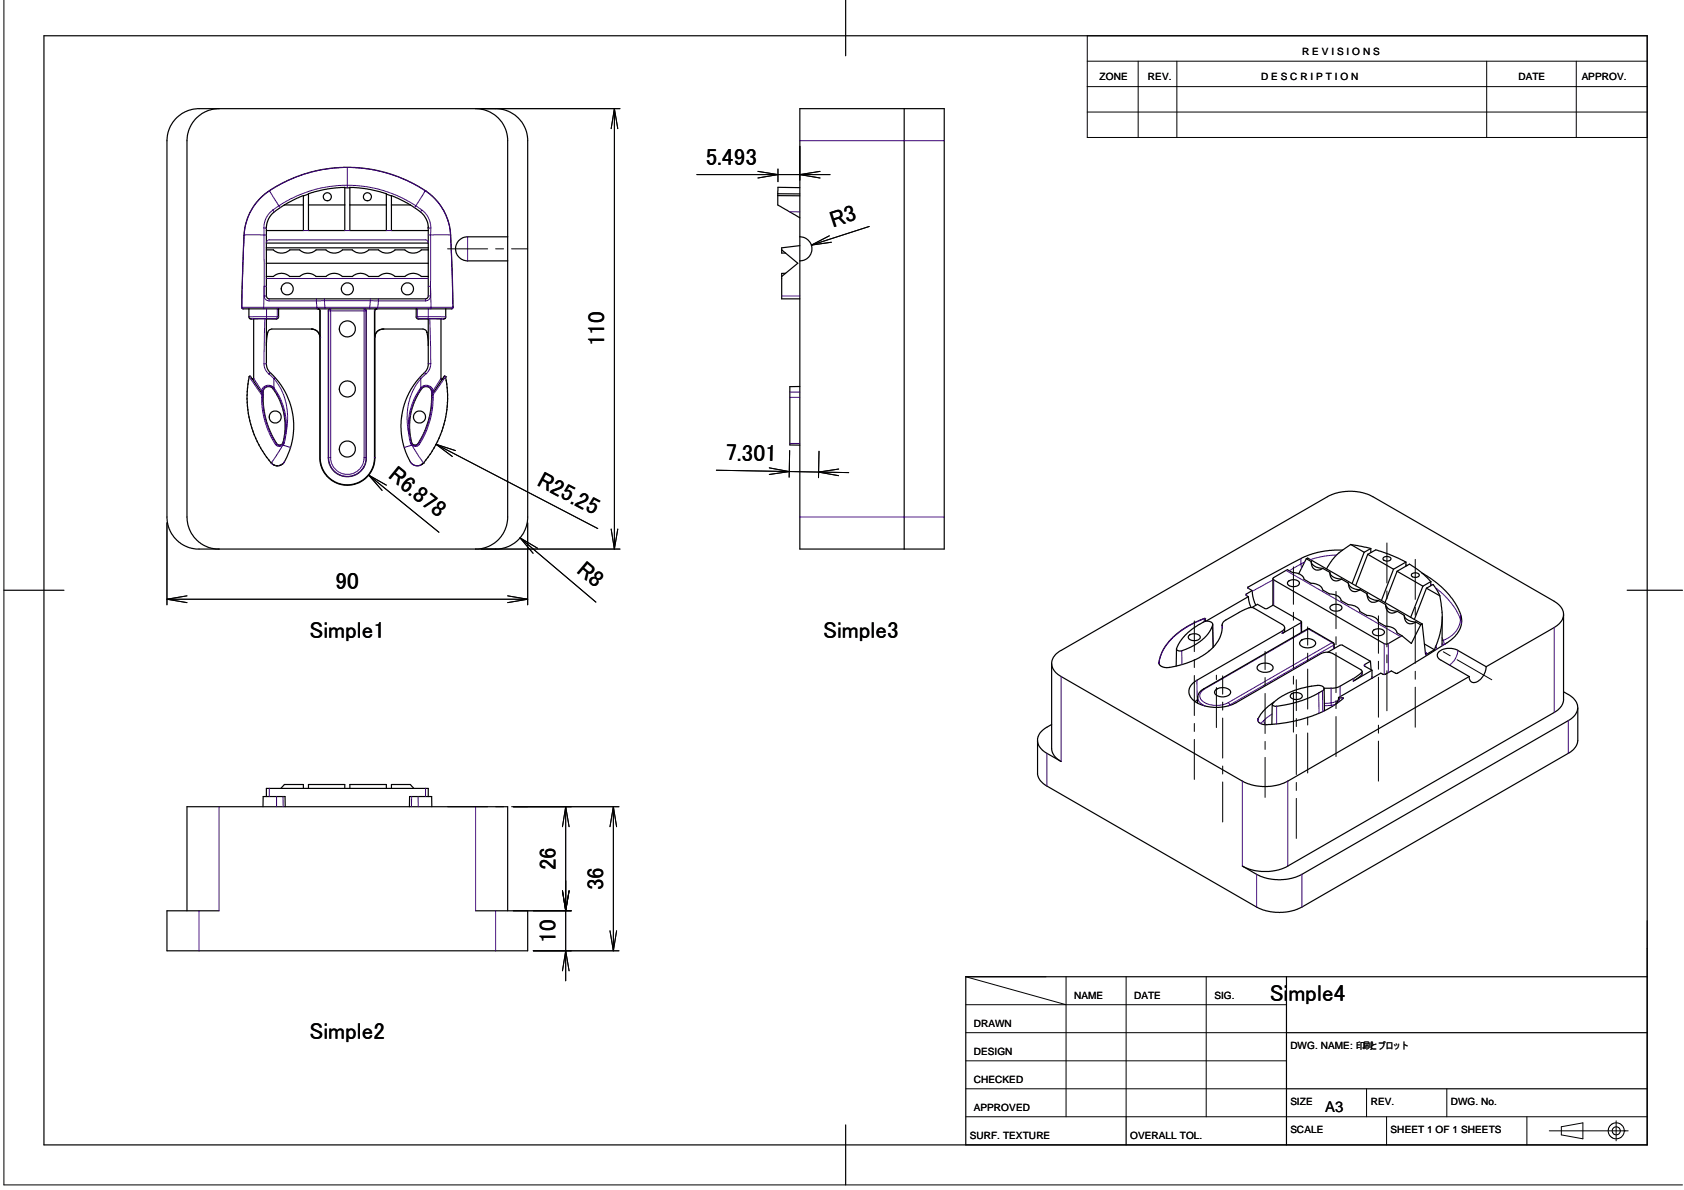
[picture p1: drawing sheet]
<svg xmlns="http://www.w3.org/2000/svg" width="420mm" height="297mm" viewBox="0 0 420 297" stroke-linecap="round" stroke-linejoin="round" font-family="sans-serif">
<g fill="none" stroke="#000" stroke-width=".25">
<path d="M1 0v295.4h418.4M271 15.3h139.6M271 8.9h139.6v25.4h-139.6zM283.7 15.3v19M293.4 15.3v19M370.6 15.3v19M392.9 15.3v19M120 27.1h34.6M152.4 32.1l.8-5 .8 5M153.2 27.1v109.8M199.4 36.5v8.4M271 21.6h139.6"/>
<path d="M271 27.9h139.6M173.7 43.5h33.2M188.9 42.7l5 .8-5 .9M193.9 42.1v3.2M204.4 42.7l-5 .8 5 .9M206.8 58.8l-4.5 2.3 5-.7M216.7 56.5l-14.4 4.6M91.9 118.5l17.5 14.2M108.7 110.8l40.3 21M113.5 112.3l-4.8-1.5 4.1 3M178.6 117.2l33 .6M191.8 116.6l5 1-5 .7"/>
<path d="M196.9 112.3l-.2 6.7M204.2 112.5l-.2 6.6M209.1 116.9l-5.1 .8 5 .9M41.6 130.3v20.5M96.3 121l-4.4-2.5 3.4 3.8M120 136.9h34.6M129.6 134.1l19 16M131.5 130.3v20.5M134 136.7l-4.4-2.6 3.3 3.8M152.4 131.9l.8 5 .8-5M41.6 149.4h89.9M46.6 148.6l-5 .8 5 .8"/>
<path d="M126.6 148.6l4.9 .8-4.9 .8M128 201.1h26.3M140.2 206.1l.8-5 .9 5M141 201.1v43.4M152.1 206.1l.8-5 .8 5M152.9 201.1v36M128 227.1h14.4M132.9 237.1h21.4M140.2 222.1l.8 5 .9-5M152.1 232.1l.8 5 .8-5M410.6 229.5v7M140.2 242l.8-4.9 .9 4.9"/>
<path d="M240.8 250.5h79.9M240.8 257.5h79.9M260.8 243.5h-20l25 7M265.8 243.5v34.9M280.7 243.5v34.9M300.7 243.5v34.9M240.8 278.4h169.8M240.8 264.5h79.9M240.8 271.5h79.9M340.7 271.5v6.9M345.7 278.4v7M360.7 271.5v6.9"/>
<path d="M380.6 278.4v7M402.9 279.4v5M386.2 281.9h19.7M389.2 280.9l5.4-1v4l-5.4-1zM404.9 281.9h.1"/>
<circle cx="402.9" cy="281.9" r=".99"/>
<circle cx="402.9" cy="281.9" r="2"/>
</g>
<g fill="none" stroke="#000" stroke-width=".3">
<path d="M11 8.9h399.6v276.5h-399.6zM210.8 0v13.9M43.7 29.7l1.5-1.3 1-.5 1.7-.6 1.3-.2h74.8l1.8 .3 1.4 .6 1.3 .7 1.5 1.6 1 1.9 .5 2.3v95l-.2 1.5-.8 1.9-1.7 2.1-1.9 1.2-2.6 .7h-75.4l-1.6-.3-1.5-.6-1.3-.9-1.2-1.3-1.1-1.9-.6-2.6v-94.5l.3-1.8 .4-1.1zM54.6 27.1l-1.2 .1-1.6 .4-1.5 .7-1.1 .9-1.1 1.2-.7 1.3-.6 1.7-.2 1.4 .1 94.9 .3 1.5 .7 1.7 1.8 2.2 2.3 1.3 1.2 .4 1.6 .1M118.6 27.1l2.2 .3 1 .4 1.5 .9 1.7 1.6 1.3 2.5 .3 1.7v24.5M225.4 27.1v109.8M66.4 56.9v16.9a.72 .72 0 0 0 .7 .7h39l.4-.1 .3-.4v-17.1M66.4 56.6v.3M70.9 51.1l-3.3 2.4-1 1.9-.2 1.5M70.9 51.1l4.7-2.3v8.7h-9.2M70.9 51.1h4.7M76.9 48.3l4.1-1.1 4.9-.5v10.8h-9z"/>
<path d="M76.9 51.1h9M76.9 48.4l-1.3 .5M85.9 46.8h1.3M87.2 46.7l4.9 .5 4.2 1.1v9.2h-9.1zM87.2 51.1h9.1M96.3 48.4l1.3 .5M97.6 51.1h4.7M102.3 51.1l2.6 1.8 .8 .8 .9 1.7 .2 1.5M102.3 51.1l-4.7-2.3v8.7h9.2M106.8 56.6v.3M126.6 59h-10.2a3 3 0 0 0-2.8 3.1 3 3 0 0 0 3 2.9h10M126.6 59v6"/>
<path d="M193.9 48.8v1.3a1.26 1.26 0 0 0 1.1 1.6l4.4 2.6M193.9 48.8h5.5M193.9 48.3h5.5M193.9 48.3v.5M199.4 59v-31.9h36v109.8h-36v-71.9M199.4 59v6M199.4 59h.2a3 3 0 0 1 2.8 3.2 3 3 0 0 1-3 2.8M199.4 46.8l-5.5-.1v1.6M62.1 77h49M62.1 77v2.3l.4 .2h.7M62.1 77h-1.6l-.3-.3 .6-18.2 .3-2.2 .6-1.9 1.7-3.3 2.1-2.3 1.6-1.3 3-1.7 3.2-1.5 2.2-.8 3.3-.9 3.5-.6 3.4-.3 3.5 .1 3.4 .4 3.4 .8 3.1 1 3.4 1.5 3.4 1.9 1.8 1.4 2.1 2.3 .9 1.4 .8 2 .5 1.8 .3 2.1 .6 18.3-.3 .3h-1.5M63.2 79.5h3.2l.1 11.6a5.3 5.3 0 0 0 2.1 3.1l2 2.6 1.6 3.5 .9 3.6 .1 3.2-.6 4-1.8 4.2-.6 .6-.8 .2-1.2-.2-.6-.5"/>
<path d="M63.2 79.5v14.9l-.3 .1M66.4 68.9h1.7l.5-.3a3.1 3.1 0 0 1 3.6 .3h2.5l.4-.3a3.1 3.1 0 0 1 3.7 .3h2.5l.4-.3a3.1 3.1 0 0 1 3.7 .3h2.5l.3-.3a3.1 3.1 0 0 1 3.7 .3h2.5l.4-.3a3 3 0 0 1 3.7 .3h2.5l.4-.3a3 3 0 0 1 3.6 .3h1.8M66.4 62.3h1.7l.8 .5a3.1 3.1 0 0 0 3.3-.5h2.5l.8 .5a3.1 3.1 0 0 0 3.3-.5h2.5l.7 .5a3.1 3.1 0 0 0 3.4-.5l2.5 .1a3 3 0 0 0 4-.1l2.6 .1a3 3 0 0 0 4-.1h2.4l.6 .4a2.91 2.91 0 0 0 3.5-.4h1.8M66.4 60.6h40.4M66.4 61.8h40.4M66.4 65.6h40.4M69.5 77v2l-.3 .4-2.8 .1M79.2 77l.5 .4 .1 37.6 .5 2 1.1 1.7 1.5 1.2 2.2 .9 1.4 .2 1.4-.1 1.7-.6 .8-.5 1.9-1.8 .6-1.2 .4-1.2 .2-1.2v-30.3a2.02 2.02 0 0 1 2-2.1M79.3 77l.5 .4 .1 37.6 .5 1.9 1.4 2.1 2.2 1.4 2 .5 2.2-.2 2.2-1 1.3-1.2 .6-.8 .5-.8 .5-1.6 .1-37.9 .5-.4M82.4 77l-.6 .4v37l.3 1.4 1.1 1.7 1.4 .9 1.6 .4 2-.2 1.3-.8 1.3-1.4 .5-1.8v-37.2l-.5-.4M93.9 77l-.5 .5v6.6a2.09 2.09 0 0 1 2.1-2.1M103.8 77v2.3l.5 .2h2.5"/>
<path d="M109.9 79.5h-3.1v11.2a4.4 4.4 0 0 1-2 3.2l-2.3 3-1.5 3.2-.8 3.4-.2 3.1 .5 4.3 .8 2.1 1.1 2.3 .6 .6 .8 .2 1.1-.1 .7-.6M109.9 79.5v14.9l.2 .1h.2M111.1 77v2.3l-.4 .2h-.8M126.6 65l-.1 64.8-.4 1.7-.7 1.6-1.4 1.7-2.1 1.4-1.7 .6-1.6 .1M194.9 68.9v5.6h4.5M194.9 62.3v.8h.9M194.9 62.3l4 3.3-4 3.3M195.8 68.1l-.9 .1v.7M199.4 61.2l-4.5 .6v.5M61.6 99.3v.2M61.6 98.4v.2M61.7 97.5l-.1 .2"/>
<path d="M61.7 96.6v.2M61.8 95.6v.3M62 94.8l-.1 .2M62.1 94l.3-.2 .5 .7M62.1 94l-.4 2.9-.1 2.8 .2 2.3 .5 3.1 .8 2.6 1.5 3.4 1.9 2.9 1.1 1.4M62.1 94h.1M62.3 93.8h-.1M62.9 94.5l2.5 3.8M62.9 94.5h.1M65.9 96.9a1.59 1.59 0 0 1 2.7 .8l1.2 2.3 .9 2.8 .4 2.5v1.9l-.3 2.1a1.33 1.33 0 0 1-1.4 1.6l-.5-.3-1.2-2.2-1.5-4.1-.6-4.1v-2.7zM77.7 82h-9.9a1.85 1.85 0 0 0-1.3 2.1l-.1 2M77.7 82a2.02 2.02 0 0 1 2 2.1 2.02 2.02 0 0 0-2-2.1z"/>
<path d="M77.7 82h.1M95.5 82l10.4 .2 .4 .3 .2 .6 .3 3M95.5 82h.1M105.2 96.8a1.4 1.4 0 0 1 1.5-.3 1.4 1.4 0 0 1 .9 1.3l-.1 3.2-.4 2.7-1.1 3.4-1.1 2.3a2.05 2.05 0 0 1-1.6 1.5 1.98 1.98 0 0 1-.9-1.9l-.3-3.4 .5-3.2 1-3zM107.7 98.4h.1M107.7 98.3v.1M107.8 98.3h-.1M110.3 94.5l-2.6 3.8M110.3 94.5h.1M110.8 93.8h.1M111.1 94l.4 2.8 .1 3.4-.3 2.9-.6 2.9-1.9 4.6-1.5 2.6-1.7 2.2M111.1 94l-.3-.2-.5 .7"/>
<path d="M111.1 94h.1M111.2 94.8v.2M111.4 95.6v.3M111.5 96.6v.2M111.5 97.5v.2M111.6 98.4v.2M111.6 99.3v.2M199.4 96.4h-2.5v14.5l2.5 .1M61.6 100.2v.3M61.7 101.1v.2M61.8 102.1v.2M61.9 103v.2"/>
<path d="M62.1 103.9v.2M62.3 104.8v.2M62.5 105.7v.2M62.7 106.5l.1 .3M63 107.4l.1 .2M63.3 108.3l.1 .2M63.7 109.1l.1 .2M64.1 110l.1 .2M64.5 110.8l.1 .2M64.9 111.6l.1 .2M65.4 112.4l.1 .1M65.9 113.1l.1 .2"/>
<path d="M66.4 113.9l.1 .2M67 114.6l.1 .2M67.5 115.3l.1 .1M67.6 115.4h.1M68.1 115.8l.1 .1M68.4 116h.1M68.8 116.1h.1M69.1 116.1h.2M69.8 116l-.2 .1M70 115.9l-.1 .1M70.5 115.7l-.2 .1M105.5 115.5l-.4 .3"/>
<path d="M105.6 115.4h.1M105.6 115.3v.1M106.2 114.6l-.1 .2M106.8 113.9l-.2 .2M107.3 113.1l-.1 .2M107.8 112.4l-.1 .1M108.2 111.6v.2M108.7 110.8l-.1 .2M109.1 110l-.1 .2M109.5 109.1l-.1 .2M109.8 108.3v.2M110.2 107.4l-.1 .2"/>
<path d="M110.4 106.5v.3M110.7 105.7v.2M110.9 104.8v.2M111.1 103.9v.2M111.3 103l-.1 .2M111.4 102.1v.2M111.5 101.1v.2M111.5 100.2v.3M325.7 139.3l.3-.2 28.5 16.5M325.7 139.3l-2 3.8M325.7 139.3l1.2 .7M334.7 137.1h-2.1l-2.7 .3-2.7 .7-2 .7-14.1 7.6v.3l1.1 .5"/>
<path d="M336.7 135.7l-3.8 3-2.2 3.1M336.7 135.7l5 1.1M336.7 135.7l3.4 2M340.1 137.7l-3 7.8M341 138.2l2-1.1 3.2 1.1 4.3 1.9M341 138.2l-3 7.8M341 138.2l6.4 3.7M341.7 136.8l-1.6 .9M341.7 136.8v1M344.9 139a1.18 1.18 0 0 1 1.9 .4 1.12 1.12 0 0 1-1.1 .5 1.12 1.12 0 0 1-.9-.7zM1 147.2h14.9M295.4 158.4l1.7-1.5 2.9-1.8a1.57 1.57 0 0 1 2.3 .6l-.8 1.9-1.2 1.4-2.5 1.9-2.5 1.1a1.61 1.61 0 0 1-2-.1l.9-2z"/>
<path d="M296.3 158.5l.1-.1a1.82 1.82 0 0 1 2.8 .5 1.84 1.84 0 0 1-2.8 .4l-.2-.4zM300.4 154.7v.2M302.3 155.7l.1 5.6M304.7 155.9l.2-.7 .6-.6 5.3-2.9a1.9 1.9 0 0 1 1.8-.1l7 4.1a.87 .87 0 0 1 .6 .8 .87 .87 0 0 1-.6 .8l-21.8 12.7-.9 .9-.4 .8-.1 1 .4 1.1 1.6 1.4 2.3 .9 3.3 .3 3-.7 22.4-12.8a3.1 3.1 0 0 1 2.8 0l7.1 4.1 .3 .5-2.1 1.6-3.6 2.1-1.6 .4h-2.2M304.7 155.8v.1M311.2 148.8l.2 1.4 .5 1.3M311.2 148.8l-10.5 6h-.3v-.6l-.6 .1-3 1.4-2.4 1.5-2.5 2.1-1.6 2.1-1.1 2.3-.3 1.5 .1 .5 .6 .5 1.2 .3 2.6-.4 3.6-1.2 2.9-1.5 2.2-1.6 1.6-2 .8-2.1 .2-1.8M312.1 151.5l1.4-.8 1.8 1 .5 .1 1.6-.9 7.1 4.2-4.9 2.8 .6-.4v-1M312.2 147.2l.1 1.4 .7 2.3M312.2 147.2l-1.6 .9v.3l.6 .4M317.3 144.3v6.6M317.4 144.1l3.6-2.1 1.2 .7 1.8 .4 .8 .6 .3 .7 1.7 1 1.1 .2 1.1 .4 .6 .6 .1 .5 1.7 1 1.1 .1 1 .4 .5 .4 .3 .7 1.8 1.1 1.5 .2 .7 .3 .4 .5 .3 .6 1.8 1.1 1.1 .1 .9 .4 .6 .5 .2 .6 1.8 1 2 .5 .6 .5 .2 .7 1.3 .7-3.4 2-.4 .1-.6-.1-27.6-15.9-.2-.2z"/>
<path d="M321.1 145a1.84 1.84 0 0 1 2.9 .4 1.78 1.78 0 0 1-3 .1zM324.2 159.8l1.2-.6 1.3 .1a1.19 1.19 0 0 1 1.2 1.4 2.48 2.48 0 0 1-3.9-.2zM324.5 155.1v2.5M326.9 140l.1 1.1 .3 .4 .6 .5 .8 .1 1.1-.4M326.9 140l.2 .7 .8 .6 1.9 .4M329.8 141.7l1.7 1M331.5 142.7l.3 1.3 .6 .7 .9 .1 1.1-.4M331.5 142.7l.2 .6 .5 .4 1 .5 1.2 .2M331.6 151.2a2 2 0 0 1 2.9 .2 1.57 1.57 0 0 1-2.4 .8l-.5-.5zM334.4 144.4l1.7 1M336.1 145.4l.3 1.1 .3 .5 .5 .4 .8 .1 1.1-.5M336.1 145.4l.3 .6 .6 .5 .9 .4 1.2 .1"/>
<path d="M339.1 147l1.7 1M340.8 148l.2 1.1 .3 .6a1.79 1.79 0 0 0 2.4 0M340.8 148l.1 .5 .6 .6 1.2 .5 1 .1M342.3 157.3a1.9 1.9 0 0 1 2.9 .3 1.78 1.78 0 0 1-2.8 .5l-.3-.3zM343.7 149.7l1.7 1M345.4 150.7l.4 1.5a1.63 1.63 0 0 0 2.5 .2M345.4 150.7l.2 .6 .8 .7 1.9 .4M347.4 141.9l-3 7.8M348.3 142.4l3.1-1.7 2.8 1.9 2.5 2.4M348.3 142.4l-3 7.8M348.3 142.4l6.4 3.7M348.3 152.4l1.8 1"/>
<path d="M350.1 153.4l.2 .6 .7 .6 .8 .3 1.1 .2M350.1 153.4l.2 1.2 .7 .8 1.1 .1 .8-.4M350.5 140.1v1.1M350.5 140.1l-3.1 1.8M350.5 140.9l.3 .1M352 143.1a1.1 1.1 0 0 1 1.8 .4 1.17 1.17 0 0 1-2-.1zM352.9 155.1l1.3 .7M354.2 155.8l-2.4 4.6-2.3-1.9M354.5 142.8l3.3 2.2 2.7 2.4 1.7 2 1.7 3.1 .5 1.6-.1 1.8-1 2-1.4 1.5-13.5 8.5h-.5l-1.1-.6-1.6 .9-1-.4-10.5 6.1 .1 .1 1.1 .1-2.8 2.1-1.9 1-2.9 1.2-4.2 1.3-4.1 .7-3.8 .3-1.3-.5-.3-.4v-.4l.5-1.1 1.6-1.8 1.8-1.4M354.5 155.6l.9 7.7 2.2-1.3M354.5 155.6l-.3 .2M354.7 146.1l-3 7.8"/>
<path d="M355.6 146.7l1.6-1 1.1 1.5 .6 1.4M355.6 146.7l-3 7.7M355.6 146.7l3.3 1.9M356.7 145v1M356.7 145l-2 1.1M358.9 148.6l.6 3.8-.1 3-.7 3.5-1.1 3.1M359.5 153.8v6.9M389.8 153.2v21.5l-.5 1.3-1 1-67.8 39.3-1.8 .6-1.5 .3-2.8 .1-2.8-.5-1.9-.9 4.3 2.5 3.1 .8 1.4 .1 2.3-.1 2-.4 1.5-.6 67.2-38.8 .9-.9 .7-1 .2-1-.1-.8-.5-1-.7-.9-2.2-1.3M405.6 147.2h13.8M262.2 165.4v21.4l.2 1 .5 .7 1.6 1.3-4.5-2.7-1-1.1-.3-.8v-1.4l.6-1.1 1.2-1.1 1.7-1M293.3 161.8l-.1 4.3M298.6 174.5l-.7 .4"/>
<path d="M303.1 172l1.2-.5h1.3a1.02 1.02 0 0 1 1 .5 1.02 1.02 0 0 1 0 1.1l-1 .6h-1.5a1.05 1.05 0 0 1-1.1-.5 1.05 1.05 0 0 1 .1-1.2zM313.5 166.1l1-.7h1.4a1.17 1.17 0 0 1 1.3 1.5v.1a2.58 2.58 0 0 1-3.8-.4zM317.2 175.6l-.1 5M317.2 175.4l1.4-1.2 2.5-1.4 3.2-1.2 3.5-.6a1.75 1.75 0 0 1 2.3 .7l-.3 .4-1.2 .8-2.9 1.3-3.6 1.2-3.1 .6a1.33 1.33 0 0 1-1.8-.5zM321.8 173.2a1.82 1.82 0 0 1 2.8 .3 1.8 1.8 0 0 1-2.8 .5l-.2-.4zM330.1 171.6l.1 5.6M331 162.6l3-1.7 .6-.1 7 4.1M332.6 161.7l-.2-1.4-5.9-3.5h-.5l-26.5 15.3-.7 .8-.2 .6-.1 1.8M333.7 174l-.2 .7-.4 .8M341.6 164.9l-1.4 .8-.1 .2 1.9 1.2M341.6 164.9l.2 2.1M342 167.1l-4.6 2.7 2-1.4 .2-1"/>
<path d="M342 167.1v2M342 168.8l.1 .2M355.1 160.6l2.5 1.4M370.5 166.2l17.8-10.3 .9-1 .5-1.1v-1.2l-.6-1.3-1.6-1.4-45.3-26.1-2.4-.9-2.6-.4-3.5 .3-2.5 .9-67.1 38.7-1.4 1.4-.5 1.4v.9l.6 1.2 1.7 1.4 45.6 26.3 1.8 .7 2.8 .4 3.6-.3 2.7-1 45.3-26.1M370.5 166.2l-7.8-4.4-2-.1-.8 .1-1 .5a1.22 1.22 0 0 0-.6 1.2 1.22 1.22 0 0 0 .9 1.1l7.1 4.1M370.5 166.2l-.2 1.2-.4 1-1.4 1.5-1 .3-.6-.1-.5-.6-.1-.8M393.3 176.5v8.5l-.6 1.3-1.1 1.1-67 38.7-2 .9-2.7 .5-3.1-.2-3.2-.9-53.1-30.7-1.2-1.1-.6-1.5v-8.4M66.4 198.6v-2h40.4v2M70 196.6l.9-1h4.7v1M76.9 196.6v-1h9v1M87.2 196.6v-1h9.1v1M97.6 196.6v-1h4.7l.9 1"/>
<path d="M65.6 201.1v-2.5h5.5v2.5M102.1 201.1v-2.5h5.5v2.5M46.6 227.1v-26h80v26M54.6 227.1h-13v10h89.9v-10h-12.9M320.7 243.5v41.9M320.7 257.5h89.9M410.6 243.5h-169.8v41.9M280.7 278.4v7M320.7 271.5h89.9M210.8 280.5v14.9"/>
<circle cx="81.6" cy="49" r=".99"/>
<circle cx="91.6" cy="49.1" r=".98"/>
<circle cx="71.6" cy="72" r="1.5"/>
<circle cx="86.6" cy="72" r="1.5"/>
<circle cx="101.6" cy="72" r="1.5"/>
<circle cx="86.6" cy="82" r="1.98"/>
<circle cx="86.6" cy="97" r="2"/>
<circle cx="68.6" cy="104" r="1.5"/>
<circle cx="86.6" cy="111.9" r="2"/>
<circle cx="104.6" cy="104" r="1.5"/>
</g>
<g fill="none" stroke="#400080" stroke-width=".25">
<path d="M199.4 35.1h36M60.8 58.7h.1M60.9 58.7l-.6 17.9M65.8 56.8v1.8M65.8 56.8l.6 .1M65.8 58.6l.1 12.8M65.8 58.6h.6M65.8 58.6l-4.9 .1M67.2 47.5h.1M67.2 47.5l2.3 3.8M67.2 47.5l-2.5 2.2-2 2.6-1.2 2.9-.6 3.5M68 52.4l-.9 .8-.7 1.1-.5 1.1-.1 1.4"/>
<path d="M68 52.4l.4 .4M69.5 51.3l-1.5 1.1M69.5 51.3l.3 .5M75.6 57.5h1.3M85.9 57.5h1.3M86.6 46.2l4.9 .4 4.1 .9 4.9 2 3.2 1.8M86.6 41.8v4.4M86.6 46.2l-5.2 .4-4.7 1.2a28.4 28.4 0 0 0-7.2 3.5M86.6 41.8l-3.2 .1-2.9 .4-4.6 1.1-5.4 2.2-3.3 1.9M86.6 41.8l3.2 .1 2.9 .4 4.6 1.1 4.5 1.8 4.2 2.3M86.6 46.2v.6M96.3 57.5h1.3"/>
<path d="M103.7 51.3l-.4 .5M103.7 51.3l1.5 1.1M105.2 52.4l.8 .6 .7 1.1 .4 1 .3 1.7M105.2 52.4l-.4 .4M106 47.5l-2.3 3.8M106 47.5l2.2 1.9 1.3 1.4 1 1.5 1.3 3.1 .5 3.3M106 47.5h.1M107.4 58.6h-.6M107.4 58.6l4.9 .1M107.4 58.6l-.1 12.8M107.4 56.8v1.8M107.4 56.8l-.6 .1"/>
<path d="M112.3 58.7l.6 17.9M112.3 58.7h.1M116.6 59v6M196.8 52.8h2.6M60.2 76.6h.1M60.3 76.6l.4 .4M60.3 76.6h5.4M65.7 76.6l.1 .4M65.7 76.6h13.3M65.9 71.4h.5M65.9 71.4v2.4M65.9 71.4l-.2 5.2"/>
<path d="M65.9 73.8h.5M65.9 73.8l.2 .8 1 .4M66 79.5l-.2 11.2M66.4 60.6a.73 .73 0 0 1 .7-.8h39a.73 .73 0 0 1 .7 .8M66.4 69.4h40.4M66.5 78.9h2.6M66.5 78.9l-4.4 .1M66.5 78.9l.1 .5M66.5 77v1.9M66.6 79.4l2 .1M66.6 79.4l-4 .1M67.1 75h11.7"/>
<path d="M67.1 74.5v.5M68.6 79.5h.3M69.1 78.9l-.2 .5-.3 .1M69.1 78.9l.4 .1M69.1 77v1.9M78.8 75l.2 1.6M78.9 74.5l-.1 .5M79 76.6v.4M79 76.6h2M79.7 77.5h.1M80.8 74.5l.1 .5M80.9 75h11.4"/>
<path d="M80.9 75l.1 1.6M80.9 75h-2.1M81 76.6h11.2M81 76.6v.4M81.8 77.5h.1M81.9 77.5l.2-.4 .3-.1v.5M81.9 77.5h.5M81.9 77.5v36.6M82.4 77.5h8.4M82.4 77.5v36.6M90.8 77.5v-.5l.3 .1 .1 .4M90.8 77.5h.4"/>
<path d="M90.8 77.5v36.6M91.2 77.5h.1M91.2 77.5v36.6M92.2 76.6h2M92.2 76.6v.4M92.3 75l-.1 1.6M92.3 75h2M92.3 74.5v.5M93.4 77.5h.1M94.2 76.6h13.2M94.2 76.6v.4M94.3 74.5v.5"/>
<path d="M94.3 75h11.8M94.3 75l-.1 1.6M104.1 78.9l.5 .6M104.1 78.9h2.7M104.1 78.9l-.3 .1M104.1 77v1.9M104.6 79.5h-.3M106.1 74.5v.5M106.6 79.4l4 .1M106.6 79.4l-2 .1M106.8 78.9l4.3 .1M106.8 78.9l-.2 .5"/>
<path d="M106.8 71.4h.5M106.8 73.8h.5M106.8 77v1.9M107.1 79.5l.3 11.2M107.3 71.4v2.4M107.3 73.8l-.2 .7-.3 .3-.7 .2M107.3 71.4l.1 5.2M107.4 76.6v.4M112.9 76.6v.2l-.4 .2M112.9 76.6h-5.5M112.9 76.6h.1M194.9 73.8h4.5"/>
<path d="M62.2 93.8l-.1 .2 3.1 4.4M62.3 93.8l.2 .1M63.2 94.3l2 3.1M65.2 97.4l.1 .3M65.2 97.4l.3 .1M65.2 99.1h.3M65.2 98.4h.3M65.2 99.1l.2 3 .6 2.9 1.3 3.4 1.3 2.4M65.2 98.4v.7M65.3 97.7l.2 .1M65.3 97.7l.1 .6M65.4 98.3l-.2 .1"/>
<path d="M65.4 98.3l.1 .1M65.5 99.1l.1 2.9 .6 2.9 1.1 2.8 1.6 2.9M65.5 97.8v.6M65.5 98.4v.7M65.5 98.4h.1M65.5 99.1h.1M65.5 97.8h.1M65.5 97.5v.3M65.8 90.7h.6M65.8 90.7l.3 1.4 .9 1.1M67 93.2l1.3 1.2M67.4 92.9l-.4 .3"/>
<path d="M68.1 96.8l-.6-.4-1-.1-.7 .5-.3 .7M68.1 96.8l.1 .1M68.2 96.9l1.6 2.7 1 3 .4 2.7-.1 2.7M68.2 96.9l-.1 .1M68.3 96.7l-.6-.5-1.1-.1-.8 .3-.6 1M68.3 94.4a15.7 15.7 0 0 1 3 13.6M68.3 96.7l-.2 .1M68.3 94.4v2.3M68.3 96.7l.1 .1M68.4 96.8l-.2 .1M68.4 96.8l1.2 2 1.3 3.4 .5 3.2-.1 2.6M68.6 94.2l-.3 .2"/>
<path d="M79.7 84.1h.1M93.4 84.1h.1M104.6 94.2l.3 .2M104.8 96.8l-1.6 2.6-.9 2.8-.5 2.9 .1 2.9M104.8 96.8l.2 .1M104.9 96.7l.8-.6h.8l1.1 .5 .4 .8M104.9 96.7l.2 .1M104.9 94.4a15.5 15.5 0 0 0-3 13.6M104.9 94.4v2.3M104.9 96.7l-.1 .1M105 96.9l-1 1.5-.8 1.8-.8 2.3-.4 3.2 .1 2.3M105 96.9l.1 .1"/>
<path d="M105.1 96.8l.6-.4 .8-.1 .6 .3 .6 .9M105.1 96.8l-.1 .1M105.8 92.9l.4 .3M106.2 93.2l-1.3 1.2M106.8 90.7h.6M107.4 90.7l-.3 1.4-.9 1.1M107.6 99.1h.1M107.6 97.8h.1M107.7 97.5v.3M107.7 97.8v.6M107.7 98.4h.3M107.7 99.1h.3"/>
<path d="M107.7 98.4v.7M107.7 99.1l-.2 3.3-.7 3.1-.9 2.3-1.6 2.8M107.9 97.7l-.2 .6 .3 .1M107.9 97.7l-.2 .1M108 97.4l-.1 .3M108 98.4v.7M108 97.4l-.3 .1M108 99.1l-.2 3.1-.5 2.4-1.1 3.2-1.6 3M109.9 94.3l-1.9 3.1M110.8 93.8l-.1 .1M110.9 93.8l.1 .2-3 4.4M196.9 99.1h2.5"/>
<path d="M196.9 97.8h2.5M68.2 115.9l.2 .1M68.5 116l.3 .1M68.6 110.8l.9 .5 1-.3M68.9 110.6l.6 .5h.5l.4-.3M68.9 110.6l-.3 .2M68.9 116.1h.2M68.9 110.6h.1M69.6 116.1h-.4M69.8 116h.1M70.3 115.8l-.3 .1M70.4 110.8h.1"/>
<path d="M70.4 110.8l.1 .2M70.5 111h.1M70.5 111l-2.7 4.1a.35 .35 0 0 0-.2 .4 .35 .35 0 0 0 .4 .3h.1M70.5 111l1.9 .5M70.6 110.3h.1M70.7 110.3l-.3 .5M70.7 110.3l.2 .1M70.9 110.4l-.4 .6M70.9 115.1l-.5 .6M71.1 108l-.4 2.3M71.1 108h.2M71.3 108l-.4 2.4"/>
<path d="M79.7 114.1h.1M81.8 114.1h.1M81.9 114.1h.5M81.9 114.1l.3 1.7 .8 1.4 1.4 1.1 1.7 .5 1.7-.2 .9-.3 1.1-.8 1-1.4 .4-1.1v-.9M82.4 114.1l.3 1.4 .6 1.2 1.3 1 1.5 .6h1l1-.3 1.5-1 .8-1.2 .4-1.7M90.8 114.1h.4M91.2 114.1h.1M93.4 114.1h.1M101.9 108l.4 2.4M101.9 108h.2M102.1 108l.4 2.3M102.3 115.1l.4 .6 .9 .4h.9l.6-.3"/>
<path d="M102.3 110.4l.4 .6M102.5 110.3l.3 .5M102.5 110.3l-.2 .1M102.6 110.3h-.1M102.7 111l-1.9 .5M102.7 111h.1M102.7 111l2.8 4.5M102.8 110.8l-.1 .2M102.8 110.8h.1M104.2 110.6h.1M104.3 110.6l.3 .2M104.3 110.6l-.5 .5h-.6l-.4-.3"/>
<path d="M104.6 110.8l-.9 .5h-.5l-.5-.3M105.2 115.7v.1M105.4 115.6h.1M196.9 110.6h2.5M199.4 128.9h36M324.3 139.3v1.3M333.2 138.4l-2.9 .2-3.6 .9M300.2 154.3v.7M300.2 154.3h.3M300.2 154.3l-4.1 1.9-1.7 1.1-1.8 1.5-1.2 1.2-1.3 1.9-.9 1.9-.3 1.4M300.2 154.2v.1M300.7 154.8v.1"/>
<path d="M302.3 155.8l.1 5.6M304.7 155.9v.8M310.7 148.1l.1 .4M311.2 146.4v.3M317.3 144.6l-5.1 2.8M317.5 144.6v6.4M319.6 157.3v.6M320.6 142.2l28.5 16.5M324.3 140.6l-2.9 1.7M324.3 155.3v2.4M324.3 140.6l.2 1.1M325.2 140.1l-.9 .5"/>
<path d="M325.9 156.8h.3M326.2 156.8l5.9 3.4M326.2 156.8l-25.9 15M326.4 156.8h-.2M356.7 145.7l.3 .2M357.8 146.5l1.8 1.5 2.1 2.2 1.3 1.9 1.1 2.3M359.5 159l.2 .6M359.7 159.6l.4 1M359.7 159.6l-.2 .1M364.1 154.4l-.3 1.3-.8 1.6-1.5 1.5-1.8 .8M364.1 154.4l.2 1.1M364.1 153.1v1.3"/>
<path d="M387.5 156.5v21.1M264.5 168.7v21.1M288.9 165.2v.2M288.9 165.2v.1M288.9 165.2h.1M294.6 162.2v3.5M298.4 169.6l.1 4.9M298.6 173.8l.4 1.2 1.4 1M300.1 171.8h.2M300.3 171.8l-.8 .6-.4 .8 .2 1.1 .9 .8 1.3 .6 1.1 .2 1.9-.1 1.7-.6M306.2 175.2l.3 .6M306.5 175.8v.1"/>
<path d="M306.5 175.8l-.4 .2M313.6 179.2v.3M313.6 179.2l.1 .8M313.6 179.2h.1M315.1 179.6l-1 .7M315.1 179.6l.3 1.1M317.1 178l-2 1.6M318.3 176.1v4.4M328.7 172.8l.1 5M329.7 172.2l.1 5.2M330.2 177.1h.1M330.2 177.1l-.1 .2"/>
<path d="M331.8 175.3l-1.7 .1M331.8 175.3l.1 .6M331.8 171.6v3.7M331.9 175.9h-1.7M332.1 160.2l.4 .7M332.1 160.2l-25.9 15M332.1 160.2h.2M332.5 160.9v.9M332.5 160.9l-26 14.9M332.6 160.6l-.1 .3M332.9 175.6l-1 .3M333.6 174.7l-1.8 .6"/>
<path d="M333.9 174l-.2 1.1M334.1 171.1v2.6M334.6 174l.2 .1M334.6 174v.3M334.6 174h.1M337.4 169.2v.6M339.4 167.7v.6M340.2 165.7v.4M342.1 168.9l.2 .1M345.1 160.5v7.7M346.1 160.5v7.2M355.3 162.6a.34 .34 0 0 1 .3 .3 .34 .34 0 0 1-.2 .4"/>
<path d="M358 160.9v1.1M359.5 160.7l-.1 .4M359.5 160.5l.6 .1M360.1 160.6h.1M363.4 162.2l-.1 .7-.5 1.3-.8 1.1-.7 .5M391 179.7v8.1M67.1 196.6v2M68.9 198.6v2.5M70.6 198.6v2.5M102.6 198.6v2.5M104.2 198.6l.1 2.5M106.1 196.6v2"/>
<path d="M261 187.8v8.2M309.7 194.7v21.2M321 194.7v21.2M54.6 201.1v26M118.6 201.1v26M313.3 218v8.1M324.6 218v8.1M49.6 227.1v10M123.6 227.1v10"/>
</g>
<g fill="none" stroke="#000" stroke-width=".25" stroke-dasharray="10 2 2 2">
<path d="M111.6 62h19.9M345.7 177.2v-42M371.9 169.5l-14.1-8.2M297.7 194.3v-39.5M303.2 181.4v-13.1M315.4 198.8v-36.4M322.4 182.5v-41.2M326 192.7v-36.4M333.1 188.6v-41.1M343.6 194.7v-41.2M352.8 181.3v-42M111.6 201.1h19.9"/>
<path d="M304.8 204.9v-36.4M323.2 209v-39.5"/>
</g>
<g font-size="5.8">
<text x="175.9" y="41">5.493</text>
<text x="207.6" y="56.8" transform="rotate(-18 207.6 56.8)">R3</text>
<text x="150.7" y="86.3" transform="rotate(-90 150.7 86.3)">110</text>
<text x="96.5" y="119" transform="rotate(39 96.5 119)">R6.878</text>
<text x="180.8" y="114.8" transform="rotate(1 180.8 114.8)">7.301</text>
<text x="133.6" y="121" transform="rotate(28 133.6 121)">R25.25</text>
<text x="143.5" y="142.6" transform="rotate(40 143.5 142.6)">R8</text>
<text x="83.7" y="146.9">90</text>
<text x="138.5" y="217" transform="rotate(-90 138.5 217)">26</text>
<text x="150.4" y="222" transform="rotate(-90 150.4 222)">36</text>
<text x="138.5" y="235" transform="rotate(-90 138.5 235)">10</text>
</g>
<g font-size="5.7">
<text x="77.2" y="159">Simple1</text>
<text x="205.2" y="159">Simple3</text>
<text x="316.5" y="249.5">Si</text>
<text x="321.2" y="249.5">mple4</text>
<text x="77.2" y="259.1">Simple2</text>
</g>
<text font-size="3.7" x="330.3" y="277.2">A3</text>
<g font-size="2.5">
<text x="324.6" y="13.7">R E V I S I O N S</text>
<text x="274.1" y="20">ZONE</text>
<text x="286.2" y="20">REV.</text>
<text x="314.4" y="20">D E S C R I P T I O N</text>
<text x="378.5" y="20">DATE</text>
<text x="394.3" y="20">APPROV.</text>
<text x="267.8" y="249">NAME</text>
<text x="282.7" y="249">DATE</text>
<text x="302.7" y="249">SIG.</text>
<text x="242.7" y="256.1">DRAWN</text>
<text x="242.7" y="263">DESIGN</text>
<text x="321.7" y="261.5">DWG. NAME: 印刷とプロッ ト</text>
<text x="242.7" y="270">CHECKED</text>
<text x="321.7" y="275.4">SIZE</text>
<text x="341.7" y="275.4">REV.</text>
<text x="361.7" y="275.4">DWG. No.</text>
<text x="242.7" y="277">APPROVED</text>
<text x="241.8" y="284">SURF. TEXTURE</text>
<text x="281.7" y="284">OVERALL TOL.</text>
<text x="321.7" y="282.4">SCALE</text>
<text x="346.7" y="282.4">SHEET 1 OF 1 SHEETS</text>
</g>
</svg>
